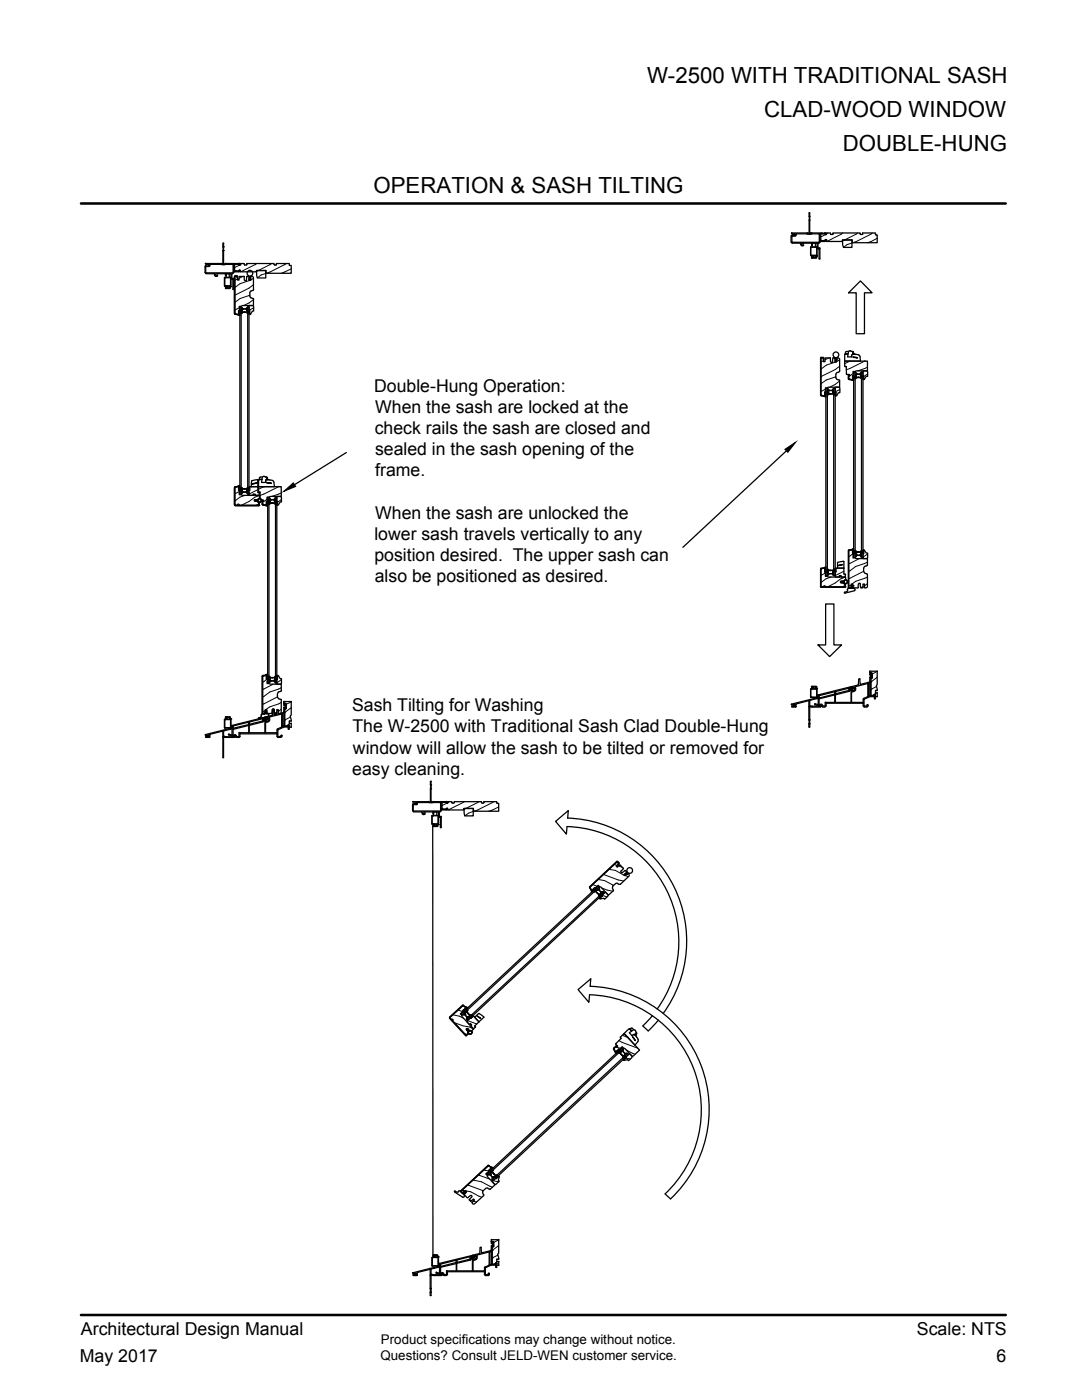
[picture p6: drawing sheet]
<svg xmlns="http://www.w3.org/2000/svg" width="216mm" height="279mm" viewBox="0 0 216 279" stroke-linecap="round" stroke-linejoin="round" font-family="sans-serif">
<path d="M56.6 98.1l1.9-1.7 .5 .7zM156.6 89.7l2.2-1.5-1.6 2.1z" fill="#000" stroke="#000" stroke-width=".2"/>
<g fill="none" stroke="#000" stroke-width=".25">
<path d="M40.9 54.3l.3 .3M41 52.6l3.5 .1M41 52.5v.1l.3 .2M41 54.3l.1 .2h5.3l.2-.2M41 53.3v1.1M41.1 53h.1M41.1 53l-.2 .2v1.2M41.1 54.6h1.6M41.2 53.1l-.2 .1M41.2 53h.1M41.3 53h.1M41.3 52.7h.1"/>
<path d="M41.3 52.7v.1M41.4 53h.1M41.4 52.7v.1M41.4 52.7h.1M41.5 53h.1M41.5 52.7v.1M41.6 53h.1M41.6 52.8h.1v.2M41.6 52.7h.1M41.9 53l-.2 .2h-.6M41.9 52.8h2.2M42 52.7l-.1 .3"/>
<path d="M42.7 54.6h.1a.37 .37 0 0 0 .1 .5 .37 .37 0 0 0 .5-.1h-.1M43.3 54.7a.19 .19 0 0 0-.3 0 .19 .19 0 0 0 0 .3 .19 .19 0 0 0 .3-.1M43.5 54.6h1.4M43.5 54.6h-.2M44.1 52.7h.1M44.1 52.8h.2M44.1 52.5v.1M44.3 52.8h.5M44.5 52.6h.1M44.5 48.6v4M44.5 49.3h.1M44.5 50h.1"/>
<path d="M44.5 49.2h.1M44.5 48.5h.1M44.6 52.6h.1M44.6 48.6v4M44.8 55.4v1.7M44.8 57.1h.9M44.8 57.1h.1M44.8 55.4h.1M44.8 55.3h1.2M44.9 54.6l.1 .1M45 57.5h.7M45 52.6l-.4 .1"/>
<path d="M45 54.7v.3M45 57.5h.8M45 52.6h2M45 55h.2M45 52.7h.1M45 52.5v.1M45.1 54.7v.6M45.2 54.6l-.1 .1M45.7 54.6l.1 .1M45.7 57.4h.1M45.7 54.7v.6M45.8 57.1h.1"/>
<path d="M45.8 57h-.9v-1.6h1.1v1.7M45.8 57.1v.3M45.8 57.2h.2M45.8 57.1v.4M45.9 57.2v.3h-.9M45.9 57.2h.1M46 54.6l-.8 .1M46 54.6l.1 .1M46 55.4h.1M46 57.2h.1M46.1 54.7v2.5M46.1 55.5l.3 .2"/>
<path d="M46.3 55.5l.3 .1M46.3 54.7v.8M46.3 54.6h.1M46.3 55.8h.1M46.4 54.6l-.1 .1M46.4 55.7l.1 .1M46.4 52.8h-1.6M46.4 52.7l.2 .1M46.5 55.9v1.9M46.5 57.7h.1M46.5 52.8v1.6M46.6 55.6l.1 .1"/>
<path d="M46.6 52.8l.1 1.3h1M46.6 54.3l-.2 .3M46.6 54.3v.1M46.6 55.7v2.1M46.7 52.7l1 .1M46.7 52.7l-.1 .1M46.8 55.2v7.4M46.8 55.2l.1-.2 .5 .2M46.8 52.8v1.2M46.8 54l.8 .1M46.9 55.3v7.2M46.9 55.1l.5 .1"/>
<path d="M46.9 52.8h.7M47 52.7l-.2 .1M47 55.1l-.2 .1M47 55.2h.2M47 55.1l-.1 .1M47 52.6h.1M47 52.6h.5M47.3 55.1l.1 .1M47.3 55.2v.1l.1-.1M47.5 52.6h.1M47.6 52.6h.1M47.7 54.2l-1.1 .1"/>
<path d="M47.7 52.5l.2 .3M47.7 52.7l.1 .1M47.7 54l-.1 .1M47.7 52.8h.1M47.8 52.8h.1M47.8 54l-.1 .1M47.8 54h.1l-.1 .2h-.1M47.9 52.8h.1M48.6 55.2h-.9v.7h-.3l-.1-.6M48.6 55.1l.2 .1M48.7 55.3l.1 .6M48.8 52.8v.1l.5-.1"/>
<path d="M48.8 52.8v-.2h-.9v.3l-.2-.1M49.2 52.8v-.2h5.5v.2M49.2 55.3l-.1 .7-.3-.1M49.3 55.2h.4v.7h.3v-.7h.4l.2 .1v2.5M49.3 55.1l-.1 .1M49.6 55l.2 .2M49.6 55a.57 .57 0 0 1-.2-.8 .57 .57 0 0 1 .9 0 .57 .57 0 0 1-.1 .8M49.7 55.5h.1M49.7 55.6v.2M49.7 55.8h.1M49.7 55.9h.1M49.8 55.2h.1"/>
<path d="M49.8 55.3l-.1 .2M49.8 55.3h.1M49.8 55.9h.1M49.9 55.3l.1 .2M49.9 55.3h.1M50 55.3h.1M50 55.8h.1M50 55.6h-.1l.1 .2M50 55.9h-.1M50.1 55l-.2 .2M50.1 59.5l.3 .1M50.1 58.1l-.2 .3v.8l.2 .2"/>
<path d="M50.4 58l-.3 .1M50.5 59.5l.1 .2M50.6 59.7v1.3h-2.2l-.7 .1 .2 .8M50.6 57.8l-.1 .2M51.2 54h1.8v1.5h-1.7zM54.7 52.8l.1 .1 .4-.1M55.1 52.8v-.2h2.6v.4h.4v1.5h-5v-.5h-1.9v.2h-3.3v-.3l-.2 .1M157.8 47.1v1.2M157.9 48.3l.2 .2M158 46.5h3M158 46.5v.1l.4 .1M158 48.3l.1 .1"/>
<path d="M158 47.2v1.1M158.1 47h.1M158.1 46.9l-.2 .2M158.1 46.9h.1M158.1 48.5h1.6M158.1 47.1h.6M158.1 47.1l-.1 .1M158.2 46.9h.1M158.2 47h.1M158.3 47h.1M158.3 46.9h.1M158.4 47h.1"/>
<path d="M158.4 46.9h.1M158.5 46.9h.1M158.5 46.7l.2 .1M158.7 46.8l-.1 .1M158.9 46.9l-.2 .2M158.9 46.7h2.1M158.9 46.7l-.1 .2M159.7 48.5a.43 .43 0 0 0 .2 .4 .43 .43 0 0 0 .5 .1M160.2 48.9l.1 .1M160.3 48.6a.2 .2 0 0 0-.3 0 .2 .2 0 0 0 0 .3h.2M160.4 48.5l1.6 .1M160.5 48.5h-.1"/>
<path d="M161 46.7l.2 .1M161 46.7h.1M161 46.5h.1M161.1 46.5l.3 .1M161.3 46.7h.5M161.4 46.5h.1M161.4 44v2.5M161.4 43.9h.1M161.4 43.2h.1M161.4 43.2l.1-.8 .1 4.1M161.5 46.5h.1M161.5 43.2v.7"/>
<path d="M161.6 46.5h.1M161.7 46.8l1.7-.1 .1 1.6M161.7 49.3v1.7M161.8 49.3h1.2v1.8h-.1M161.8 51h.9v.4h-.7M161.8 51h.1M161.8 49.4v1.5M161.8 50.9h1M161.8 49.4h.1M161.8 49.3h1.1M161.9 51.4h.1M162 51.4h.1"/>
<path d="M162 48.6v.3h.1M162 51.5h.8M162 46.5h.1M162 51.4h.8M162 46.7h.1M162.1 48.6v.7M162.2 48.5l-.1 .1 .9-.1M162.7 48.5l.1 .1M162.7 48.6v.7M162.8 51.4h.1M162.8 51h.1M162.8 51v.4"/>
<path d="M162.9 51.2h.1M162.9 49.4h.1M162.9 51h.1M162.9 51.1h-.1M163 49.4v1.6M163 48.5l.1 .1M163.1 48.6v.8l.3 .3M163.2 49.4l.3 .1M163.2 48.6v.8M163.3 48.5l-.1 .1M163.4 49.6l.1 .1M163.4 49.8v1.9"/>
<path d="M163.5 48.3l-.1 .1h-5.3M163.5 51.6h.1M163.5 49.5l.1 .1M163.6 48.3l-.3 .2M163.6 49.6v2.1M163.7 46.6l1 .1M163.7 48h.9M163.7 48.2h.9M163.7 46.6l-.1 .1 .1 1.3M163.7 48.1l-.1 .2M163.9 46.6l-.1 .1 .1 1.3M163.9 46.5l-2.3 .1"/>
<path d="M163.9 46.5h.1M164 46.5h.5M164.5 46.5h.1M164.6 46.5l.3 .2M164.6 46.6l.1 .1M164.7 47.9l-.1 .1M164.7 47.9h.1M164.7 46.7v.1M164.8 46.7h-.1M164.8 47.9h.1M164.9 47.9l-.3 .2M166.2 46.7l-.4 .1-.1-.3h-.8v.3h-.2"/>
<path d="M168.1 47.9h1.9v1.5h-1.7l-.2-.6zM169.3 58.4l2.4-2.3 2.3 2.3h-1.5v8.2h-1.7v-8.2zM172.1 46.7v-.2h2.6v.4h.3v1.5h-5v-.5h-1.9v.3h-3.2v-.4h-.2v.1M172.2 46.7l-.5 .1-.1-.3h-5.4v.2M46.8 62.6l.1 .1M46.9 62.5l.1 .1M46.9 62.7l.6 .1M46.9 62.6l.6 .2M47.5 62.8l.4 .1M47.6 62l.1 .7zM47.7 62.6l-.2 .2M47.7 62h.1"/>
<path d="M47.7 61.9h.1M47.9 61.3h.2v37.3h-.2zM48.1 61.3l.3 .3M48.2 62.1h.1M48.2 62.5h.1M48.2 62.3h.6h-.6v.2M48.2 62.4v.1M48.2 62.5v.1M48.2 62.1v.4M48.3 62.1h.1M48.4 61.7l-.2 .4M48.4 61.7h.1"/>
<path d="M48.4 61.7h.7M48.4 61.7l-.1 .4M49.1 61.7h.1M49.1 61.7l.2 .4M49.2 61.7l.2 .4M49.3 62.1l.1 .4M49.3 62.3h-.6h.6v.2v-.1M49.4 62.5v.1M49.4 62.1h.1M49.4 62.5h.1M49.4 61.3h.3v37.3h-.3zM49.5 61.3l-.3 .3"/>
<path d="M49.7 62h.1v.8h-.1zM49.7 61h.7l.2 .2v.9h-.2l-.4 .7h-.2zM163.7 71.5v7.3l.2 .2M163.8 71.5v7.3l.7 .3M163.8 71.5l.1-.2 .4 .2M163.8 71.5v7.3M163.9 71.4h.4v.2v-.1M163.9 78.8l.6 .2M163.9 79l.6 .1M163.9 71.3l-.2 .2M163.9 71.4h.3M164 71.4l-.1 .1"/>
<path d="M164.2 71.3l.2 .2M164.5 79.1l.3 .1M164.6 79v-.2v.2M164.6 78.9v-.7v.8M164.6 78.9l-.1 .1M164.6 78.2h.2M164.7 78.9l-.2 .2M164.8 77.5h.3v37.4h-.3zM165.1 77.5l.3 .4M165.1 78.4h.1M165.1 78.8h.1M165.1 78.4v.4v-.2"/>
<path d="M165.2 78.3h.1M165.2 78.6h.6h-.6v.2M165.2 78.6h.1M165.3 78.3l-.2 .1M165.3 77.9l-.1 .5M165.4 77.9h.1M165.4 77.9h.7l.1 .5M165.4 77.9h.7M165.6 71.4h-1v.8h-.3v-.7M165.6 71.4l.1 .1M165.7 71.5v.7M165.8 72.2l.2 .2 .1-.2"/>
<path d="M166.1 77.9h.1M166.1 77.9l.1 .5M166.2 71.5l-.1 .7M166.2 78.3l.1 .1M166.3 78.3h.1M166.3 78.6l-.7-.1 .7 .1M166.3 78.6h.1M166.3 71.4h.4v.8h.2v-.8h.4l.2 .2v2.5M166.3 71.4l-.1 .1M166.3 78.4h.1M166.3 78.8h.1M166.3 78.6v.2z"/>
<path d="M166.4 77.5h.3v37.4h-.3M166.4 77.5v37.4M166.4 77.5l-.3 .4M166.5 71.3a.57 .57 0 0 1-.1-.9 .57 .57 0 0 1 .8 0 .57 .57 0 0 1-.1 .9M166.5 71.3l.2 .2M166.6 71.9h.1v.2M166.6 72.1l.2 .1 .1-.1M166.7 78.3h.1v.7h-.1zM166.7 77.3h.7l.2 .1v1h-.3l-.4 .6h-.1v-.7h-.1zM166.7 71.8h.1M166.7 72.1h.1M166.7 71.5l.1 .1"/>
<path d="M166.7 71.6v.2M166.8 74.7v.7M166.8 75.4l.3 .3M166.9 71.6v.2M166.9 71.6h.1M166.9 71.5h.1M166.9 71.9v.2M166.9 71.8h.1M167.1 71.3l-.2 .2M167.1 75.7l.3 .1M167.1 74.3l-.3 .4M167.4 74.3l-.3 .1"/>
<path d="M167.4 75.8l.1 .2M167.5 76v1.3h-2.2l-.6 .1 .1 1.8M167.5 74l-.1 .2M168.6 70.7v1.4h3.1l-.1-1-.3-.3M168.7 70.7h-.1M168.7 70.6h.1M168.7 70.6h.5M168.7 70.6v.1M168.8 73.2l-.2-.1v-1h4.5v1.9l-2.9 .1 .1 1.9M168.8 73.1l.1 .1M168.9 73.2l.1 1.5M168.9 70.2l-.2 .4"/>
<path d="M169 74.7h.5v.2h-.1v.7l.5 .1 .3-.1M169.3 74.9v.7l.1 .1M169.3 74.9l.1 .8M169.3 70.1h-.4M169.4 74.8l.1 .1h-.1M169.4 74.9h.1M169.4 75.7l1 .2M169.4 75.7l.6 .1M169.4 74.8l-.1 .1M169.5 70a1.12 1.12 0 0 0-.3 1.2h.7l.1-.5M169.5 70h.2M169.7 70l.4 .2 .1 .4-.1 .1"/>
<path d="M170.1 70.1h.1M170.1 70.7h.1M170.1 75.7v-.7h.2h-.2v.7M170.2 75.7l-.2 .1M170.2 70.2l.1 .4M170.2 70.6h.1M170.3 70.6h.1M170.3 70.6l.1 .1h-.3M170.3 74.3h.3v36.9h-.3zM170.4 70.7l.4 .1M170.7 74.3l.2 .3h.8l.2-.3M170.7 75.1h.1"/>
<path d="M170.7 75.2h.1M170.7 75.5h.1M170.7 75.6h-.1M170.7 75.3h.6l-.6 .1v.1M170.7 75.4h.1M170.7 75.2v.3v-.1M170.8 75.1l-.1 .1M170.9 70.7l.4 .1M170.9 74.7l-.1 .4M170.9 74.7h.1M170.9 74.7h.7l.2 .4M171 71.4l-.8-.1 .9 .1"/>
<path d="M171.6 74.7h.1M171.6 74.7l.2 .4M171.8 75.3h-.7l.7 .1M171.8 75.4h.1M171.8 75.2h.1M171.9 75.1l-.1 .1M171.9 75.2h.1M171.9 75.5h.1M171.9 75.4v.1zM171.9 75.6h.1M171.9 74.3h.3v36.9h-.3zM172.2 74h.7l.2 .2v.9h-.3l-.3 .6h-.2v-.7h-.1z"/>
<path d="M172.2 75h.1v.7h-.1zM46.8 97.3v3.5M46.9 97.2l.6-.1-.6 .2M46.9 97.1l-.1 .2v3.6l5-.1M46.9 97.2l-.1 .1M47 97.2l-.1 3.5 .5 .1M47.5 97l.2 .2M47.5 97.1l.2 .1zM47.6 97.2v.7zM47.7 97.9h.1M47.9 96.9l-1 .3M47.9 97.9l-.2 .8 .7 .2 2.5-.1"/>
<path d="M48.2 97.7h.1M48.2 97.3h.1M48.2 97.8h.1M48.2 97.6h.6zM48.2 97.3v.2zM48.2 97.8l.2 .4M48.3 97.7v.1M48.3 97.8l.1 .4h.7l.2-.4M48.4 98.2l-.3 .4M48.4 98.2h.1M48.4 98.2h.7M48.7 97.6h.6z"/>
<path d="M49.1 98.2h.1M49.2 98.2l.3 .4M49.3 97.8l-.1 .4M49.3 97.8h.1M49.3 97.7v.1M49.3 97.3v.2zM49.4 97.7h.1M49.4 97.3h.1M49.4 97.3v.4M49.7 97.1h.1v.7h-.1zM50.2 95.9l1.2-.2 .1 1.4h-1.3v-1.1M50.3 96.6l.9-.2z"/>
<path d="M50.9 99.8v.2M50.9 98.8l.9 .1v.6M50.9 99.7v.1M51 99.7h.1M51.2 99.7l-.2 .1M51.2 99.8h.1M51.3 99.8h.1M51.3 100h-.1M51.4 99.9v.1M51.4 99.7l-.1 .1M51.4 96.2h.2M51.5 97.1h.1"/>
<path d="M51.5 96.9h.1M51.5 99.6l-.2 .2M51.5 98.3h.2M51.5 98.3v-1.2h-1.7l-.1 1.8h.8v-.3h.4v.3h.8v-.5M51.6 99.6v.5M51.6 98.1v-1h4.5v2l-2.8 .1 .1 .8M51.6 95.8v1.3h3.2l-.2-.9-.3-.3M51.6 98.1l.2 .1M51.7 95.7h.1M51.7 98.3h.1M51.8 95.7h.1M51.8 95.7h.5"/>
<path d="M51.8 95.7h-.1M51.8 99.4l-.4 .3h-.7v.3h.7l.2 .3M51.9 98.2h.1M51.9 98.3v1.4M51.9 95.2l-.1 .1v.4M52 99.7l.6 .1-.2 .8M52.3 100v.6M52.4 95.2h-.5M52.4 100h.1M52.4 99.9l.2 .1-.2-.1M52.4 99.8l-.1 .1M52.5 95.1a1.12 1.12 0 0 0-.2 1.2h.7v-.2"/>
<path d="M52.6 95.1h.1M52.7 95.1l.5 .2v.4M53 95.9v.2M53.1 95.8l-.1 .2M53.1 95.2h.1M53.2 95.7h.3M53.2 95.2l.2 .1v.4M53.2 95.7h-.1M53.2 95.7h.2M53.4 95.7h.1M53.4 99.3h.3v37h-.3zM53.5 95.7l.4 .1"/>
<path d="M53.7 99.3l.3 .4M53.9 95.8l.5 .1M53.9 99.8l-.2 .4M54 99.8h.1M54 99.7h.7M54 96.4l-.8-.1 .9 .1M54.7 99.8h.1M54.7 99.8l.2 .4M55 99.3h.2v37h-.2zM55 99.3l-.3 .4M55.2 99.1h.8l.2 .1v1h-.3l-.4 .6h-.1v-.7h-.2zM69.1 90.3l-10.4 6.4"/>
<path d="M156.9 90l-20.6 19.2M46.8 100.7l.2 .2M47.4 100.8l.1-.2 .2 .2M47.7 100.8h3.9M51 100h.1M51 100l.1-.1 .1 .1M51.2 100h.1M51.4 100l.1 .1M51.6 100.3h.1M51.6 100.9h.1M51.7 100.3l-.3-.1 .3 .1v.6M51.7 100.3v.6"/>
<path d="M51.7 100.2l.1 .1M51.7 100.7l-.1 .1M52.3 100.6l.1 .2M52.4 100.6l.7 .3M52.4 100.6l.1 .1M52.4 100.8l.6 .1M53.1 100.9l.3 .1M53.2 100v.8M53.2 100.8h.1M53.2 100v.8l-.7-.1M53.2 100h.2M53.2 100.7l-.1 .2"/>
<path d="M53.4 100h.1M53.7 100.2h.1M53.7 100.6h.1M53.7 100.4h.6h-.6v.2M53.7 100.4h.1M53.8 100.6h-.1M53.8 100.2l-.1 .4v-.2M53.8 100.2l.2-.4h.7l.2 .4v.4M53.9 100.2h-.1M54.9 100.4l-.7-.1 .6 .1M54.9 100.4v.2zM54.9 100.6h.1"/>
<path d="M54.9 100.2h.1M55.2 100.1h.2v.7h-.2zM163.7 117l.2 .2h4.7l.1-.1M163.8 117l.1 .2h4.7M163.8 113.6v3.4M163.9 113.4l-.2 .1v3.6M163.9 117l.1 .1M163.9 113.4l-.1 3.7M164.3 117.1l.2-.2 .2 .2M164.5 113.3l.2 .1M164.5 113.4l-.6 .2M164.5 113.3l.1 .1"/>
<path d="M164.5 113.4l.1 .1M164.6 114.1h.1M164.6 113.5v.6zM164.6 114.2h.2M164.8 113.2l-.1 1.8 .6 .2 2.3-.1M164.8 113.2l-.9 .3M165.1 113.5h.1M165.1 113.8v-.2v.5M165.1 114h.1M165.1 113.6h.1M165.2 113.6v.2h.6h-.6M165.2 113.8h.1"/>
<path d="M165.2 114h.1M165.2 114.1l.1 .4M165.4 114.5l-.3 .4M165.4 114.5h.1M166.1 114.5h.1M166.1 114.5l.3 .4M166.2 114.1l-.1 .4h-.7M166.2 114.1l-.1 .4M166.3 114.1h.1M166.3 113.8h-.7h.7M166.3 113.8h.1M166.3 114h-.1"/>
<path d="M166.3 114h.1M166.3 113.6h.1M166.3 113.6v.2zM166.4 113.5h-.1M166.7 113.4h.1v.7h-.1zM167.2 112.9l.9-.2zM167.6 115.1h.3M167.8 116.2l.1 .1M167.8 115.1l.9 .1v.5M167.8 116.1v.1M167.9 116l-.1 .1M167.9 116.3h.1"/>
<path d="M167.9 116.3h.2M168.1 116l-.1 .1-.1-.1M168.1 116h.1M168.1 116.3h.1M168.2 116.2h.1M168.2 116.2v.1M168.2 116v.1M168.3 116h.1M168.3 116.2h.1M168.3 116l-.1 .1M168.3 116.2l.2 .2M168.3 112l-1.2 .3v1.1h1.3l-.1-1.4"/>
<path d="M168.3 116l.2-.1v.5M168.4 116h-.1M168.4 116h-.7v.3h.7l.2 .3M168.4 114.6v-1.2h-1.6l-.1 1.8h.8v-.3h.3v.3h.9v-.5l-.2-.1M168.4 114.5l.1 .1M168.6 116.5v.1M168.6 116.6l-.2-.1 .2 .1v.5M168.6 117.1h.1M168.6 117l-.1 .1M168.7 114.6h.1M168.7 116.5v.1M168.7 115.8l-.3 .2"/>
<path d="M168.8 115.7l-.1 .1M169.1 117.6v.1M169.1 117.7v.2l-.1 .1M169.4 109.7l-.1 .2v7.4l.1 .1M169.4 117.4l-.3 .2M169.8 117.3l.1-.1-.1 .2M169.9 117.2l.1-.1-.1 .1M169.9 116.9l.1-.1-.1 .1M169.9 117.3l-.1 .1h-.4M170 117.2l.1-.6v.7M170 117.3l-.3 .1M170 117.3h.1"/>
<path d="M170 109.7l-.6 .1M170 109.7l.2 .1M170 109.7l-.6 .2v7.3l.3 .1 .2-.1M170 109.7l.2 .1zM170.1 117.3h.1M170.1 109.8v.7zM170.1 110.5h.1M170.1 117.3v.1M170.1 117.4l.4 .1M170.2 117.2l-.1-.1 .1 .1M170.2 117.2h.1M170.2 116.9l-.1-.1 .1 .1"/>
<path d="M170.2 116.9h.1M170.3 109.5v1h-.2h.2l-.1 .9 2.9 .1v1.2l-.2 .2M170.4 109.5l-1.1 .4v7.4l.4 .1M170.4 117.9l-1.8 .5-.1-.1 .4-.2M170.6 117.5v.2l-.1 .2M170.6 109.9h.1M170.7 111.2l.2-.4h.8l.2 .4M170.7 110.3h.1M170.7 110h.1M170.7 110.1v-.1v.3M170.7 110.4h.1M170.7 110.2h.6z"/>
<path d="M170.7 110.1h.1M170.7 110v.1M170.7 110.3l.1 .1M170.8 110.4l.1 .4M170.9 110.8h.1M171.1 110.2h.7zM171.3 117.2l-1.1 .1v-.7h-.3l-.1 .6M171.3 116.6l-.1 .6M171.3 116.6l.2-.2 .2 .2M171.6 110.8h.1M171.6 116.6l.1 .6M171.7 117.2l.1 .1"/>
<path d="M171.8 110.4l-.2 .4zM171.8 110.4l-.2 .4h-.7M171.8 110.4h.1M171.8 110.1h.1M171.8 110.3l.1 .1M171.9 110.3h.1M171.9 110h.1M171.9 110v.1zM171.9 109.9h.1M172.2 109.7h.1v.8h-.1zM172.3 109.7l.5 .7h.3v.9l-.2 .2h-.7zM172.3 113.4v.7"/>
<path d="M172.4 114l.2 .4M172.6 114.4l.3 .1M172.6 113l-.2 .4M172.9 112.9l-.3 .1M172.9 114.5l.2 .2v2.5l-.2 .1h-.4v-.7h-.3v.7h-.4M52.3 135v7.3M52.4 134.9l.7-.1-.6 .1M52.4 135v7.3M52.5 134.9l-.1 .1M53 134.7l-.6 .1-.1 .2 .1-.2M53.1 134.7l.1 .2M53.1 134.8l.1 .1"/>
<path d="M53.2 134.9v.7M53.2 134.9v.1zM53.2 135.6h.2M53.4 135.6h.1M53.4 134.6l-.3 .1M53.4 135.6l-.1 .8 2.8 .1v1.3M53.7 135.4h.1M53.7 135h.1M53.7 135.2v-.2v.4M53.7 134.9l.1 .1M53.7 135.2h.6zM53.7 135.2h.1"/>
<path d="M53.7 135v.2M53.8 135.5l.1 .4M53.8 135.4h.1M54 135.9l-.3 .3M54 135.9h.1M54 135.9h.7M54.2 135.2h.6zM54.7 135.9h.1M54.8 135.5l-.1 .5 .3 .2M54.8 135.2h.1M54.8 135.4h.1M54.9 135.4l-.2 .5h-.7l-.2-.5"/>
<path d="M54.9 135v.2zM54.9 135.4h.1M54.9 135h.1M54.9 135v.4M55 134.9l-.1 .1M55.2 134.8h.2v.7h-.2zM55.4 134.8h.1l.4 .6h.3v1l-.2 .1h-.8zM55.4 138.4v.7M55.4 139.1l.3 .3M55.7 139.5l.3 .1M56 138l-.5 .1-.1 .3M56 139.6l.2 .1"/>
<path d="M56.1 139.8v2.4l-.1 .2h-.5v-.8h-.3v.8l-.4-.1M56.2 137.8l-.2 .2M56.7 140h-.1M58.1 140h.1M161.7 139.7l-.1 1.1M161.7 137.5v1.7M161.8 137.5h.9M161.8 139.2h.1M161.8 137.6v1.5M161.8 139.2h1.2M161.8 137.6h.1M161.8 139.1h1.1"/>
<path d="M161.8 137.5h1M161.9 137h.1M162 137h.1M162 137h.8M162 137.1h.7M162.7 137.1h.1M162.7 137.4h.1M162.8 137.5h.1M162.8 137.1v.3M162.8 137h.1M162.8 137.4h.1M162.8 137v.5"/>
<path d="M162.9 137.3h.1M162.9 137.4h.1M163 137.4v1.7M163 137.4v1.8M163.1 138.9v.2M163.1 139.1l-.1 .2-5.1 1.2 .1 .1M163.3 138.9v1.7M163.3 139.1l-.3 .3-1.4 .4M163.3 138.8l.2 .1M163.4 139.5v1.1l.2 .1M163.5 139.4l-.1 .1M164.7 120.5h1.7v8.2h1.5l-2.3 2.3-2.4-2.3h1.5z"/>
<path d="M166.5 138.5l-3 .8-.1-.4M166.6 138.1l.1-.1 .1 .1M166.6 138.1v.4M166.6 138.7v1.4M166.6 138.5h.1M166.6 138.7l-3.1 .8M166.7 138.7l.1 1.5M166.7 138.1l.1 .3M166.7 138.6v.1M169.3 137.8l-2.5 .6M169.4 137.7v.1M169.5 137.5l.1 .1"/>
<path d="M169.5 137.4v.1M169.5 137.8h.1M169.6 137.4l-.2-.1v.5M169.6 137.8l-.2 .2-2.7 .7M169.6 137.7h-.1M169.7 137.5l-.1 .1M169.7 137.7h-.1M169.7 137.5l.2 .1M169.7 137.3l-6.4 1.6M169.7 137.2l.1 .1M169.7 137.6l.1 .2M169.7 137.3l.4 .2"/>
<path d="M169.8 137l-6.6 1.7-.1 .1M169.8 137.9v2.2M169.8 137l.1 .1M169.9 137.8v.1M169.9 137.1v.1M169.9 138.2v2l2.4-.1M169.9 137.2h.1M169.9 137.2l.1 .1M169.9 137.1l.1 .1M170 137.3h.1M170 138.2v-.1a.78 .78 0 0 0 .7-.9l.1-.2 2.3-.6 .1 2.6M170 137.2h.1"/>
<path d="M170 137.8h.1M170 137.2l.1 .1M170 137.4h.1M170.1 137.3l.2 .1M170.1 137.1a.36 .36 0 0 1 .5 .3 .36 .36 0 0 1-.3 .4 .36 .36 0 0 1-.4-.2M170.2 137.4l-.1 .1M170.5 137.2h-.2a.29 .29 0 0 1 0 .3 .29 .29 0 0 1-.3 .1v.1a.35 .35 0 0 0 .5 0 .35 .35 0 0 0-.1-.5M171.3 136.7l-1.4 .3v.2M171.4 135.6l-.1 1M171.4 135.5h.2M171.6 135.6l.1 1 1.7-.4 .2-.3M172.4 139.5v1.4"/>
<path d="M173.1 139l-.8 .4-.1 .7M173.1 136.4h.1M173.2 139h.1M173.3 138.8l.1 .1M173.3 136.4v2.5M173.3 136.3v.1M173.5 136.3l-.2 .1M173.5 136.3h.1M173.6 136.4v2.4M173.6 139h-.1M173.6 134.3l.1 .1M173.6 138.8l-.3 .1"/>
<path d="M173.6 134.3h.2M173.6 134h1.4M173.6 134.3l.3 .1M173.6 133.9v.4M173.7 134.4l-.1 .3 .2-.1v.6l-.2-.1v.8M173.8 135.4l.3-.2-.2 .2M173.8 135.4v3.4M173.9 134.3l.2 .1M174 134.4l.1 .2M174 134.6v.6M174.1 134.5v.7M174.4 139h-.8l-1.2 .5"/>
<path d="M174.5 139v.1M174.5 139.4l.1 .1 .1-.1M174.5 138.7h.1M174.5 139.1v.3M174.5 138.6l-.1 .2M174.5 138.8h-.7M174.6 138.6l.1 .1M174.7 139h.4M174.7 138.7v.7M174.7 138.7l-.1-.1-.2 .2M174.8 137.8l-.1 .4 .3 .1M175 133.9l.1 .1"/>
<path d="M175 138.2l.1 .1M175 134v2.6l-.1 .2 .1 1M175 138.3v.7M175.1 137.7l-.4 .1M41 146.6v.2l.2-.1M41.2 147l-.2 .1 .8 .1M41.3 147h.1M41.3 146.7v.1M41.3 147h.3M41.3 146.7l.1 .1M41.4 146.8h.1M41.4 146.7h.1"/>
<path d="M41.5 146.8h.1M41.5 146.7h.1M41.6 146.8h.1M41.6 146.7h.1M41.7 146.7v.3M41.7 146.9v.1M41.9 146.6v.5M41.9 147.1l-.1 .1M44.3 145.9l.2 .1v1M44.4 145.9l-2.5 .7M44.4 147.1h.1M44.5 151.2h.1"/>
<path d="M44.5 150.6v.6M44.5 149.8v.7M44.5 147.1v2.6M44.6 147.1v4.1M44.6 147.1h.1M44.6 145.9v1l.5 .1M44.7 145.8l-.1 .1M44.8 143.6v1.7M44.8 143.5h.9M44.8 143.6h.1M44.8 145.3h.1M44.8 145.3h1.2"/>
<path d="M44.9 145.2h1.1M45 143.1h.1M45 143.2h.7M45 143.1h.9M45 143.1h.8M45.1 147h.1M45.8 143.1h.1M45.8 143.6h.1M45.8 143.6h-.9v1.6M45.8 143.2v.3M45.8 143.4l.2 .1M45.8 143.1v.5"/>
<path d="M45.9 143.1v.3M45.9 143.4h.1M46 143.5v1.7M46 145.3l-5 1.3M46 145.3h.1M46 143.5h.1M46.1 143.5v1.8M46.2 145.2l-.2 .1M46.3 144.8l-.2 .4M46.3 145.2l-.2 .3-1.4 .4M46.3 146.6h-.7l1.1 .4 .1-.1M46.3 145l.1-.1 .2 .1"/>
<path d="M46.3 144.9v1.8M46.5 145.3h.1M46.5 146.7l.1 .1M46.5 145v.3M46.5 145.6l.1 1.2M46.6 146.8l.3-.2 .2 .3M46.8 146.9v.1M46.8 146.9l.1-.1 .3 .4h.5M46.8 147h-1.7M46.8 146.9l.1-.1v.2M46.9 147l-.2 .2-2.1-.1M47.1 146.9l.6 .1"/>
<path d="M47.1 146.9v.1M47.7 146.9v.1M47.9 146.5v.5M47.9 146.9l-.2 .3M47.9 146.4h7.3M49.6 144.8l-3 .7M49.6 144.6l-3 .7M49.6 144.2l.1-.1 .1 .1M49.6 146.2h-1.8l-.1 .8M49.6 144.2v.4M49.6 144.8h.1M49.6 144.6h.1"/>
<path d="M49.6 144.8l.1 1.4M49.7 146.2h3.2M49.7 144.8v1.4M49.8 144.2v.3M49.8 144.7l-.1 .1M51.6 143.2v.2h.1M52 143.1l-.4 .1M52.1 142.7v.1M52.1 142.7l.1 .3-.2 .1M52.3 142.3l.2 .2-.4 .2M52.4 143.9l-2.6 .6M52.4 142.3l.1 .1"/>
<path d="M52.4 143.8v.1M52.4 142.3l.1 .1 .4-.1M52.4 144.1l-2.6 .7M52.6 143.5l.1 .1M52.6 143.9h.1M52.6 143.5l-.2-.1v.5M52.6 143.9l-.1 .2M52.6 143.8h.1M52.7 143.6l.2 .1M52.7 143.4l-6.4 1.5M52.7 143.8h-.1M52.7 143.3l.1 .1"/>
<path d="M52.7 143.7l.1 .1M52.8 143.3l.2 .2M52.8 143.8l.1 .2M52.9 144v2.2M52.9 142.3l-.5 .1M52.9 142.2l.1-.1-.1 .2M52.9 142.3h.1M52.9 141.9l.1-.1-.1 .2M52.9 142h.1M52.9 143.3v-.2l-6.6 1.7M52.9 143.3h.1M52.9 142.3l-.1 .2h-.4"/>
<path d="M52.9 143.3l.4 .2M53 143.3h.1M53 146.2h2.2M53 142.3v.1M53 143.8l.1 .1M53 143.2l.1 .1M53 143.5h.1M53 142.4h.2M53 142.3h.1M53 143.4l.1 .1M53 142.4l-.2 .1M53.1 143.5l.1 .1"/>
<path d="M53.1 142.3h.1M53.1 141.8l.1 .6M53.2 141.8h-.2v.6M53.2 143.6l-.2 .1v.2M53.2 142.4h.1M53.2 143.2l-.2 .1M53.2 142.4l.4 .2M53.2 143.2a.36 .36 0 0 1 .5 .3 .36 .36 0 0 1-.3 .4 .36 .36 0 0 1-.4-.2M53.2 142.2l-.1-.1 .1 .2M53.2 141.9l-.1-.1 .1 .2M53.3 143.5l-.1 .1M53.3 143.4l-.1 .2"/>
<path d="M53.5 143.3a.36 .36 0 0 1 .1 .5 .36 .36 0 0 1-.5 .1M53.5 143.3h-.2v.2M53.6 142.6l.1 .2-.2 .2-1.9 .4M53.9 143l-.1 .1a.82 .82 0 0 1-.6 1l-.2 .2v1.9M54.3 142.3v-.7l.2-.2 .2 .2 .1 .7M54.3 142.3l-1.1 .1v-.8h-.3v.7M54.4 142.7l-1.5 .4v.2M54.6 141.6l.2 1.1M54.6 141.6h-.2l-.1 1.1M55.3 146.4v.1M55.3 146.9l.2 .3M55.3 146.5v.5"/>
<path d="M55.4 146.9l.1 .1M55.5 145.6l-.1 1.4M55.5 147.2h.5M55.5 147h.5M56 146.8v.2M56.1 146.9l-.1 .1M56.1 146.8l.2-.1-.1 .3M56.2 142.5l-2.3 .6M56.2 142.5h.1M56.2 142.6v2.4M56.2 145.1l-.9 .4v.7M56.2 146.9l-.2 .3"/>
<path d="M56.3 142.5v2.4h.3M56.4 142.4l-.1 .1M56.5 142.4l-.1 .1M56.6 145.1l-1.1 .5M56.6 142.3l.1 .1M56.6 140.3l.3 .1M56.6 140.4l.2 .1-.2 .3 .3-.1v.6l-.3-.1v1l-1.9 .5M56.6 140.3h.1M56.6 140.1v.2M56.6 142.4v2.5M56.6 145.1h.9M56.6 145v.1"/>
<path d="M56.7 144.9h-.1M56.7 140h1.4M56.7 140.3l.3 .2M56.8 144.9h.7l.1-.2 .1 .4M56.8 141.5h.1M56.9 141.4v3.5M56.9 140.3l.2 .2M57 140.5l.1 .2M57.1 140.6v.7l-.1 .2 .1-.2M57.5 144.8v.1M57.5 145l.1 .1M57.5 145.1v.4h.2"/>
<path d="M57.5 144.8h.2M57.5 144.7v.1M57.6 144.9h-.1M57.7 144.8v.7M57.7 144.7l.1 .1M57.7 143.9l.1 .5M57.7 145.1h.1M57.8 144.4h.3M57.8 143.9h-.1M58.1 144.3l.1 .1M58.1 140.1v2.6l-.2 .2 .2 1M58.1 144.4v.7"/>
<path d="M58.2 143.8l-.4 .1M58.2 145.1h-.4M82.4 160h3.1M82.4 159.9v.2h.3M85.5 159.9v.1M85.5 160l.4 .1M85.9 156v4M85.9 156.6h.1M85.9 160h.1M85.9 157.4h.1M85.9 155.9h.1M86 156v4"/>
<path d="M86.4 160l-.4 .1M86.4 160h2.5M86.5 159.9l-.1 .1M89 160h.1M89.1 159.9l.2 .3M158.2 140.9h.1M158.3 141l-.3-.1v.2M158.3 140.9h.1M158.3 140.6l-.4 .1M158.3 140.6v.1M158.3 140.9v.1M158.4 140.6v.1"/>
<path d="M158.4 140.9v.1M158.5 140.6v.1M158.5 140.9v.1M158.6 140.6v.1M158.6 140.9v.1M158.6 140.9h.1M158.6 140.7h.1M158.6 140.6l.1 .1M158.7 140.7v.2M158.7 140.8l-.1 .1M158.8 140.6v.4M158.9 141l-.9 .1"/>
<path d="M158.9 140.4l-.1 .1M158.9 140.5l2.5-.7 .1 1.2M161.4 144.4h.1M161.4 143.7h.1M161.4 141h.1M161.4 141.1v4M161.4 145.1h.2M161.4 144.5h.1M161.5 141.1h-.1M161.6 141.1h.1M161.6 141h.1M161.6 140.8l.4 .1"/>
<path d="M161.6 141l.4 .1M161.6 141.1v4M162 141.1h.1M162 141.1h1.7M162.6 140.6l1.1 .3h-1.6M162.6 140.5h.7M162.7 140.4l-.2 .1 .1 .1M163.6 140.7l.3-.2 .2 .3M163.7 140.8v.1M163.7 140.8l.1 .1M163.7 140.8l.2-.1-.1 .1M163.9 140.9l-.2 .2"/>
<path d="M163.9 140.9l.3 .2M164.2 141.1h.4M164.7 140.8l-.6 .1M164.7 140.2h1.8M164.7 140.1v.8M164.8 140.8l-.2 .3M164.9 140.3l7.4 .1M164.9 140.3l-.1 .6M166.6 140.1l-.1 .1M169.9 140.1l-3.2 .1M172.2 140.8l.3 .3M172.2 140.4v.5"/>
<path d="M172.4 140.8l.6 .1M172.5 141.1h.5M173 140.8v.1M173.2 140.7v.2M173.2 140.7l-.2-.1v.3M173.2 140.8l-.2 .3M82.3 161.7l.3 .3M82.5 161.7v.2h5.3l.2-.2M82.5 160.7v1.1M82.5 160.4h.1M82.5 160.4l-.2 .2v1.2M82.5 162h1.6"/>
<path d="M82.6 160.5l-.1 .1M82.6 160.4h.1M82.7 160.4h.1M82.7 160.1h.1M82.8 160.4h.1M82.8 160.1h.1M82.9 160.4h.1M82.9 160.1h.1M82.9 160.1h.2v.2l-.2 .1M83.3 160.4l-.2 .2h-.6M83.3 160.2h2.2M83.4 160.1l-.1 .3"/>
<path d="M84.1 162h.1a.43 .43 0 0 0 .1 .4 .43 .43 0 0 0 .5 .1M84.7 162.1a.19 .19 0 0 0-.3 0 .19 .19 0 0 0 0 .2 .19 .19 0 0 0 .3 0l.1 .1M84.9 162h1.4M84.9 162h-.2M85.5 160.1h.1M85.5 160.2h.2M85.7 160.2h.5M86 160h.1M86.2 162.8v1.6M86.2 164.4h.1M86.2 162.8h.1M86.2 164.5h1"/>
<path d="M86.2 162.7h1.2M86.3 164.4h.1M86.3 162.8h.1M86.3 164.4h.9M86.3 162.8h1.1M86.3 162h.1M86.3 164.9l.1 85.6M86.4 164.9h.8M86.4 162.4h.1M86.4 160.2h-.2M86.4 162.1v.3M86.4 160.2h1.4"/>
<path d="M86.5 160.1h-.1M86.6 162l-.1 .7M86.6 162h.8M87.1 162l.1 .1M87.2 164.8h.1M87.2 164.5h.1M87.2 162.1v.6M87.2 164.9h.1M87.2 164.5v.3M87.2 164.5v.4M87.4 162.8v1.7l-.2 .1M87.4 162l.1 .1"/>
<path d="M87.4 162.8h.1M87.4 164.6h.1M87.4 164.6h-.1v.3h-.9M87.5 162.1v2.5M87.5 162.9l.3 .2M87.7 162.1v.7l.3 .2M87.7 162h.1M87.8 162l-.1 .1M87.8 163.1l.1 .1M87.8 160.1l.2 .1M87.9 163.2v2M87.9 165.1h.1"/>
<path d="M87.9 160.2v1.6M88 162.9l.1 .1M88 161.7l-.2 .3M88 161.7v.1M88 163v2.2M88.1 160.1l1 .1M88.1 161.6h1M88.1 160.1l-.1 .1 .1 1.3h1M88.1 161.6l-.1 .1M88.3 160.1l-.1 1.3 .8 .1M89.1 160.1l.1 .1M89.1 161.4l-.1 .1"/>
<path d="M89.2 160.2h.1M89.2 161.4l-.1 .1M89.2 161.4h.1M89.3 160.2h.1M89.3 161.4h.1M89.3 161.4l-.2 .2M90.2 160.1l.1 .1M90.2 160.2v-.2h-.9v.3l-.2-.1M90.2 160.3h.3M90.6 160.2v-.2h5.5v.2M90.7 160.1l-.1 .1M92.6 161.3h1.8v1.5h-1.7z"/>
<path d="M96.1 160.1l.1 .1M96.2 160.3h.3M96.5 160.2v-.2h2.6v.3h.4v1.6h-5v-.6h-2v.3h-3.2v-.3l-.2 .1M96.6 160.1l-.1 .1M113.1 164.9l-.1 1.6-2.1-2.6 2.5-2.1-.1 1.5a24.5 24.5 0 0 1 19 39M113.2 165a23 23 0 0 1 17.9 36.4M117.6 177.1l.4 .5M117.7 177.1l.3 .5M117.7 176.9v.2v-.1M118 177.7l.1 .3M118 177.6h.2M118.1 177.6h.1h-.2"/>
<path d="M118.6 177.2l-.4 .5zM118.7 177.2h.1M118.7 177.2l.1 .1M118.8 177.9h.1M118.9 177.9l.3 .4-.4-.4-.2 .1M118.9 177.6l-.3 .3zM118.9 177.7h.1M119 177.6l.1 .1M119 177.7l-.4 .2h.2M119.2 178.2l.4 .5zM119.4 177.5l-.4 .2 .5-.1 .4 .5-.2 .3M119.5 177.6h.1"/>
<path d="M119.5 177.5l.5 .6-.3 .3M119.5 178.8l.1-.1-.1 .1M119.5 178.8h.1M119.5 179.2l.6-.5 .1 .1-.6 .5zM119.5 177.1l-27.3 25.4M119.5 177.1l-.1-.3-27.3 25.5 .1 .2M119.5 177.1l-.9 .8M119.6 177.1l-.1 .4M119.7 178.4v.1M119.7 178.6h.1M119.8 178.5v.1M119.8 178.6l-.3 .2"/>
<path d="M119.9 178.1h.1M120.1 178.7l.7-.7 .5 .6v.2l-.7 .7-.1-.2-.8 .1-.1-.1 .6-.5zM120.4 178l.2 .2-27.3 25.5-.2-.2M120.4 178l-27.3 25.5M120.4 178l-.9 .9M120.4 178l-.4 .1M122.2 177.3l.2 .3M122.3 176.8l-.1 .4M122.3 177.8l-.9 .9-1.5-1.6-.5-.4-1.3 1.3M122.4 177.6v.2M122.8 176.4l-.5 .4M123 171.9l-5.3 5.1"/>
<path d="M123.1 171.9h.2l.1 .3-.1 .2h.2M123.1 172l.3 .2M123.1 172h.1M123.1 172.1l-5.3 4.9 .3 .6M123.1 172l-5.4 5M123.2 176.3l.3 .2M123.2 172.1l.2 .2M123.3 176.3h-.5M123.4 172.4l-.4 .5 .2 .2 .5-.5 .7 .7M123.4 172.3v-.1l.1 .2M123.8 176.5h-.2M123.9 173.9v.2h.3"/>
<path d="M124.4 173.2l-.5 .7M124.6 174.5v.1M124.6 174.6l.1 .1M124.7 174.7h.1M124.8 173.8l.3 .2-.6 .6 .2 .2 .6-.5 .2 .3v.2l-1.7 1.7M124.8 174.3l-.2 .2M124.8 173.7l-.7 .5M125 174.3h-.2M125 174.6l-.1-.1-.1 .2M125 174.5h.1M125 174.2h.1M125 174.1h.1"/>
<path d="M125.1 174.1l-.1 .1M125.1 174.3l-.1 .2M125.1 173.9v.1M125.1 173.9a.57 .57 0 0 1 .5-.7 .57 .57 0 0 1 .6 .6 .57 .57 0 0 1-.7 .5M125.2 174.3h-.1M125.2 174l-.1 .1M125.2 174.2l.3 .1M117.6 198.5l-.1 1.5-2.2-2.5 2.6-2.2-.1 1.5a24.6 24.6 0 0 1 22.1 15.9 24.6 24.6 0 0 1-6.1 26.6M117.7 198.5a23 23 0 0 1 20.7 14.9 23 23 0 0 1-5.7 24.9M89.7 203.2l3.2 3.5M89.7 203v.2M90.1 203.4h.3l-.1 .3 2.6 2.9"/>
<path d="M92.3 202.5h.4l.5 .5M92.3 200.6l-2.6 2.4M92.3 200.7l.6 .3M92.3 200.7l-2.6 2.4 3.2 3.5M92.3 200.8l-2.4 2.2 .2 .5M92.4 201.7l.1 .1M92.4 200.7l.5 .4M92.4 200.7h-.1M92.4 201.7h.1M92.5 200.6h-.2M92.7 202.5h.1M92.9 202h.1"/>
<path d="M92.9 201.2l-.5 .4 .5-.4M92.9 202.1l-.2 .4M92.9 201l.1 .2zM92.9 206.7h.2M92.9 202.1l-.2 .4 .5 .5M93 202v.1M93 206.6h.1M93.1 205.5h.1M93.1 205.4v.1M93.2 205.6h.1l-.1 .1M93.2 201.7l-.3 .2M93.2 203h.1"/>
<path d="M93.2 201.7h.1M93.2 201.7l-.1 .2 .4 .4-.4-.4M93.2 201.6l-1 .9M93.2 201.7l-.1 .1M93.2 205.3h.1M93.2 203l-.1 .5M93.2 205.3l-.1 .1M93.2 201.6v.1M93.3 201.2l-1.5 1.1 1.9 2.2M93.3 205.7h.1M93.3 201.1l-.3-.1v.2M93.3 205.4h.1"/>
<path d="M93.4 206.3l-.1-.3 .2 .3M93.4 206.3l-.4 .3M93.4 205.4l.1 .2M93.4 206.3l-.3 .3M93.4 206.2v.1M93.4 205.7l-.1 .1M93.4 205.8h.1M93.4 206.3l-.4 .4M93.4 205.9v.2M93.4 205.7v.1M93.4 205.7l.1 .1M93.5 205.6l.6 .2"/>
<path d="M93.5 206.2v.1M93.5 205.7h.1M93.6 202.8l.1 .1M93.6 202.8l-.4 .2 .4-.2M93.6 205.7h.2M93.7 205.7l-.5-.5-.2 .2 .5 .5-.1 .3M93.7 202.8v.1M93.7 202.8h.1M93.7 204.5h.1M93.8 204.5l.2 .2M93.8 205.7l-.3 .3M93.8 203.2l.6-.5h.1l-.6 .6z"/>
<path d="M93.8 202.7h.1M93.9 202.7l.1-.1-.3 .3M94 202.5l-.2 .2-.5-.5 .5 .5M94 204.7l.5 .7-.3 .4M94 202.6h.1M94.1 202.6l-.3 .3M94.1 202.5v.1M94.1 202.6l-1 .9M94.9 204.9l-.2-.2 .9-.8-1.1-1.2-1.4 1.1 .6 .7 .2-.2 .2 .3-.2 .1 .6 .6 .4-.3M94.9 204.9v.1M95.5 203l-.3-.3 .7 .6-.3-.3M95.6 202.2l-.9 .8 .9 .9 .9-.9"/>
<path d="M95.6 202.3l.9 .6M122.4 209.4l.4 .5M122.5 209.2l.3 .7M122.5 209.4l.3 .5M122.6 209.2v.1M122.8 209.9h.2M122.9 209.8h.1M122.9 208.4l.4 .4-.2 .1-.1-.1-.5 .4 .5-.4M122.9 208.2v.2M123 209.9h.1M123 209.9h-.2l.1 .3M123 208.8l.1 .1v-.1"/>
<path d="M123 208.8h.1M123.1 208.7h-.1l-.5 .5-.1 .2M123.4 210.2h.1M123.5 209.4h.1M123.5 209.4l-.5 .5M123.5 209.4l.1 .1M123.6 210.1l-.2 .1M123.6 210.1h.1M123.6 210.1l.4 .4-.4-.4-.2 .1M123.7 209.9l-.3 .3M123.7 209.9h.1M123.8 209.9l-.4 .3"/>
<path d="M123.8 206.9v.2M123.8 207l.7-.7 3.1 3.3-1.4 1.3-1.5-1.6-.6-.4-1.2 1.3M123.8 209.9h.1M123.8 209.9l.4-.1 .5 .5M123.8 207.1l.1 .2-1 1M123.9 209.9h-.1M124.2 209.7l-.4 .2M124.2 209.8l.6 .5 .4-.1M124.2 209.8h.1M124.3 211h.1M124.3 211.5l.6-.5h.1l-.6 .6zM124.3 209.3l-27 25.2"/>
<path d="M124.3 209.3l-.2-.2-27 25.2 .2 .2M124.3 209.3l-1 .9M124.3 209.3v.4M124.4 210.9l-.5-.5 .5 .5-.2 .1M124.4 210.9l-.2 .1M124.5 210.7l.2-.4-.1 .5M124.5 210.8h.1M124.5 210.7l.1 .1M124.6 210.8l-.4 .3M124.7 210.3h.1M125.2 210.2l.2 .3-27 25.1-.2-.2M125.2 210.2l-27 25.2"/>
<path d="M125.2 210.2l-1 .9M125.6 210.2l.5 .6v.2l-.7 .7-.1-.2-.8 .1h-.1l.6-.6h-.1zM125.6 205.4l-1.1 .9 2.2 2.3 .6-.7v-.5M125.6 205.4h.1M125.7 205.4h.1M125.7 205.4l.3 .4M125.7 205.4l.4-.2 .4 .3M125.7 205.4l.4 .4M126.4 206.5l-.2 .1M126.5 206.4l-.1 .1M126.6 206.5l.2 .1M126.6 206.4l.1 .1"/>
<path d="M126.6 205.6h-.3l-.7 .5 .5 .6 .1-.1M126.6 207.6l-.4-.7 .5 .8M126.7 206.5l.1 .1M126.7 205.6l.1 .1M126.8 205.7l.1 .5-.2 .3M126.8 206.6h.1M126.8 206.7l.3 .3M127 206.1v.1M127 206.1l-.2 .5M127.1 207l.2 .4M128.3 204.7l1.1 1.1M130.2 202.7l-1.9 2"/>
<path d="M131.4 203.6l-2 2.1M90.7 237.9l1.7 1 .3-.2-.2-.4M90.8 237.7l.2 .1a.5 .5 0 0 0 .7-.2l.5 .5M90.8 237.7h-.1v.2M91.9 237.8l.3 .3M92 237.8v-.2v.2l.2 .2M92.1 237.8l.1 .2M92.1 237.6v.2M92.2 238l.2 .1M92.2 238h.2h-.2M92.3 238l.6-.4 .2 .2-.5 .5 .6 .7M92.4 238h.1l-.1 .1"/>
<path d="M92.4 238h.2h-.2M92.4 238.1h.1M92.4 238.1v.1M92.5 238.3h.1M92.5 238.1l-.1 .1M92.5 238.2h.1M92.6 238.2l.1-.1v.1M92.7 238.2h.1M92.7 237.8h.1h-.1M92.7 237.8h.1M92.8 237.8l-.4 .4M92.8 237.7l.1 .1"/>
<path d="M92.9 238h.1M92.9 237.8l-.4 .4h-.1M92.9 238v-.1v.2M93.2 239h.2M93.7 239.4v.1M93.8 238.6l-.5 .4M93.9 238.6h.2v.3M94.1 238.9l-.4 .5M96.4 237.6l-.1 .3 .2 .5M96.5 238.4v.2l-1.9 1.7h-.2l-.3-.3 .6-.5-.2-.2-.6 .5-.2-.3M96.9 237.2l-.5 .5M96.9 237.2l.3-.1 .4 .2"/>
<path d="M97.4 232.6l-5.4 5.1M97.4 232.7l-5.3 5M97.5 233.6l.5-.4zM97.5 233.7l.1 .1M97.5 233.7h.1M97.5 232.6l.5 .4-.6-.3M97.5 232.6l.5 .4M97.5 232.6h-.1M97.8 234.5l.5 .5M97.8 234.4h-.5M97.8 234.4h.1M97.9 233.9l-.1 .5"/>
<path d="M98 233.9h.1M98 233.9l-.2 .5 .5 .6M98 233.2v-.2v.2M98.1 233.9v.1M98.2 233.8l.3 .5zM98.2 235.8l1.4-1.1v.1l-.2 .8 .2 .1-.6 .7h-.3zM98.2 233.6l-.3 .3M98.3 234.9h.1M98.3 233.7h.1M98.3 233.6l-1 .9M98.3 233.7l-.1 .1 .1-.1M98.3 234.9l-.1 .5"/>
<path d="M98.3 233.5v.1M98.4 233.1l-1.5 1.2 .4 .5 1.5 1.6-.9 .9h-.2M98.4 233.1l-.3-.1v.2M98.7 234.7h.1M98.7 234.8l-.4 .2 .4-.2M98.7 234.8h.1M98.8 234.8h.1M98.9 235.1l.6-.5 .1 .1-.6 .5zM99 234.7l.1-.2-.4 .3M99 234.5l-.1 .1-.5-.4 .5 .4M99.1 234.5h.1M99.1 234.6l-.3 .2"/>
<path d="M99.2 234.5h.1M99.2 234.5l-1 .9M132.7 238.3l1.1 1M82.4 254.1h.2M82.4 254v.1M82.5 254.6h.7M82.6 254.4h-.2l.1 .1M82.6 254.1h.1M82.6 254.4h.1M82.7 254.1h.1M82.7 254.4h.1M82.8 254.1h.1"/>
<path d="M82.8 254.1l.3 .1v.2M83.1 254.3l-.3 .1M83.3 254.5l-.1 .1M85.8 257.9h.1M85.8 257.2h.1M85.8 254.5h.1M85.8 253.4v1M85.8 254.6v2.5M85.8 257.9v.6M85.9 258.5h.1M85.9 257.9h.1M85.9 257.1h.1"/>
<path d="M85.9 254.4v.1M85.9 253.4l-.2-.1-2.4 .6v.6M85.9 257.2v.7M85.9 254.5h.1M86 254.5v4M86 254.5h.1M86 254.5l2.1 .1M86.1 253.2l-.1 1.1h2.2M86.2 251v1.6M86.2 251h.1M86.2 252.6h.1M86.2 252.7h1.2"/>
<path d="M86.2 250.9h1M86.3 251h.9M86.3 251v1.6M86.3 252.6h1.1M86.4 250.5h.8M86.5 254.5h.1M86.5 254.4h.1M87.2 250.5h-.8h.9v.3h.1M87.2 250.6h.1M87.2 250.9h.1M87.2 250.5h.1M87.2 250.6v.3"/>
<path d="M87.2 250.8l.2 .1v1.7M87.2 250.5v.5M87.4 252.7l-5 1.3M87.4 252.6h.1M87.4 250.8h.1M87.5 250.8v1.8M87.6 252.6l-.2 .1M87.7 252.1l-.2 .5M87.7 252.4l.1-.1 .1 .1M87.7 252.4v1.7M87.7 252.6l-.2 .3-1.4 .4M87.7 254h-.7l.1 .1 1.1 .2"/>
<path d="M87.7 252.3h.1M87.9 252.7h.1M87.9 254.1h.1M87.9 252.4v.3M87.9 253v1.1M88 254.1l.3-.1 .2 .4M88.2 254.3v.1M88.2 254.2h.2M88.2 254.2h.1v.2M88.3 254.3l-.2 .2M88.4 254.3l.2 .2M88.5 254.3l.6 .1"/>
<path d="M88.6 254.6h.5M89.1 254.3v.1M89.3 253.8v.5M89.3 254.3l-.2 .2M89.3 253.8h7.3M89.3 253.8h.1M91 252.2l-3 .7M91 252l-3 .7M91 251.5l.1-.1 .1 .1M91 253.6h-1.8l-.1 .8M91 251.6v.3M91 252.2h.1"/>
<path d="M91 251.9v.1M91 252.2l.1 1.4M91.1 253.6h3.2M91.1 252.2v1.4M91.2 251.6v.3M91.2 252.1h-.1M93.8 251.3l-2.6 .6M93.8 251.2v.1M93.8 251.5l-2.6 .6M94 250.9l.1 .1M94 251.3h.1M94 250.9l-.2-.1v.5"/>
<path d="M94 251.3l-.1 .2M94 251.2h.1M94.1 251l.2 .1M94.1 250.7l-6.4 1.6M94.1 251.2h-.1M94.1 250.7h.1M94.1 251.1l.2 .2M94.2 250.7l.2 .2M94.3 250.5l-6.6 1.7M94.3 251.3v2.3M94.3 250.5h.1M94.3 250.5v.2"/>
<path d="M94.3 250.7h.1M94.4 250.6v.1M94.4 250.7h.1M94.4 250.6l-.1 .1M94.4 253.6h2.2M94.4 251.2l.1 .1M94.4 250.7h.2M94.4 250.8l.2 .2h-.2v.2M94.6 250.8h.1M94.6 250.6l-.2 .1M94.6 250.6a.36 .36 0 0 1 .5 .2 .36 .36 0 0 1-.3 .5 .36 .36 0 0 1-.4-.2M94.7 250.9l-.1 .1"/>
<path d="M94.7 250.9l.1-.3a.35 .35 0 0 1 .2 .5 .35 .35 0 0 1-.5 .1M94.7 250.8l-.1 .2M95.2 250.7a.62 .62 0 0 1-.7 .8l-.1 2.1M95.3 250.4l-.1 .3M95.7 250.2l-1.4 .3v.1M95.8 250.1l-.1 .1M95.8 249l-.1 1.1M95.8 249h.2M96 249l.2 1M96.7 253.8h.1M96.7 254.3l.2 .3M96.7 253v.6"/>
<path d="M96.7 253.8v.6M96.8 252.8l-.1 .2M96.8 254.3l.1 .1M96.8 253v1.4M96.9 253h-.1M96.9 254.4h.5M96.9 254.6h.5M97.4 254.4l.1-.3 .1 .3M97.5 254.3l-.1 .1M97.6 249.9l-2.4 .6M97.6 249.8v.1M97.6 249.9v2.5"/>
<path d="M97.6 252.5l-.8 .4M97.6 254.3l-.2 .3M97.6 252.4v.1M97.7 249.9l.1 2.5M97.8 249.8h-.1M97.9 249.8h-.1M98 249.7v2.6l-.2 .1M98 252.5l-1.1 .5M98 247.7l.3 .1M98 249.4l-.1 .2-1.8 .4M98 247.7h.1M98 247.5v.2"/>
<path d="M98 247.8l.2 .1M98.1 252.4l.8 .1M98.1 247.4h1.4M98.1 247.7l.3 .2M98.1 247.4h-.1M98.2 248.9l.1 3.4M98.2 247.8l-.2 .4 .3-.2v.7l-.3-.1v.8M98.2 248.8v.1M98.3 248.8l-.1 .1M98.3 247.7l.2 .2M98.4 247.9l.1 .1M98.5 248v.7l-.3 .2"/>
<path d="M98.5 248.7l-.1 .1M98.9 252.2v.1M98.9 252.4l.1 .1M98.9 252.2l.2-.1 .1 .4h.4M98.9 252.2v.1h-.7M98.9 252.5v.4l.2-.1M98.9 252.1h.2M98.9 252.1h.1M99 252.3h-.1M99.1 252.2v.7M99.1 252.1h.1M99.1 251.3v.5h.4"/>
<path d="M99.2 251.3h-.1M99.5 247.4h.1M99.5 251.7l.1 .1M99.5 247.5v2.6l-.2 .2 .2 1M99.5 251.8v.7M99.6 251.2l-.4 .1"/>
<circle cx="45.2" cy="57.3" r=".15"/>
<circle cx="45.2" cy="57.3" r=".19"/>
<circle cx="162.1" cy="51.2" r=".15"/>
<circle cx="162.1" cy="51.2" r=".19"/>
<circle cx="51.8" cy="99.9" r=".36"/>
<circle cx="168.7" cy="116.1" r=".36"/>
<circle cx="162.1" cy="137.2" r=".15"/>
<circle cx="162.1" cy="137.2" r=".19"/>
<circle cx="45.2" cy="143.3" r=".15"/>
<circle cx="45.2" cy="143.3" r=".19"/>
<circle cx="86.6" cy="164.6" r=".15"/>
<circle cx="86.6" cy="164.6" r=".19"/>
<circle cx="93.8" cy="206" r=".36"/>
<circle cx="86.6" cy="250.7" r=".15"/>
<circle cx="86.6" cy="250.7" r=".19"/>
</g>
<g fill="none" stroke="#000" stroke-width=".2">
<path d="M47.4 55.7l-.5 .2M47.7 52.9l-.9 .5M48.2 52.6l-.3 .2M48.4 55.2l-.7 .4M49.9 58.9l-2 .7-1 .7M49.9 55.9l-2 .7-1 .8M50.6 59.8l-.9 .7-1.1 .5M50.6 56.8l-.9 .7-2.8 1.4M50.6 55.6l-.6 .3M51.2 52.6l-3.2 1.6M53 54.6l-.9 .3-.8 .6M54.2 52.6l-3.2 1.6"/>
<path d="M57.1 52.6l-3.9 1.9M58.1 53.7l-2 .8M164.7 46.8l-.9 .5M165.2 46.5l-.3 .3M168.1 48.1l-.2 .1M168.2 46.5l-3.2 1.7M170 48.5l-1 .3-.7 .6M171.1 46.5l-3 1.6M174.1 46.5l-3.3 1.7-.7 .2M175 47.6l-1.9 .8M47.7 61.4l-.8 .5M50.6 61.4l-.9 .5"/>
<path d="M164.3 72l-.5 .2M164.7 77.7l-.9 .4M165.4 71.4l-.8 .4M166.8 75.2l-1.9 .6-1.1 .8M166.9 72.2l-2 .7-1.1 .8M167.5 76l-.8 .7-1.1 .6M167.5 73.1l-.8 .7-2.9 1.4M167.5 71.9l-.6 .3M167.6 77.7l-.9 .5M169.6 72.1l-1 .5M170.2 74.6l-.8 .6M172.5 72.1h.1"/>
<path d="M172.5 72.1l-3.6 1.7M173.1 73.3l-1.9 .7M173.1 74.6l-.8 .6M47.9 98.1l-1 .4M48.9 98.9l-1 .3-1 .8M51.5 97.7l-1.8 .9M51.8 98.9l-.9 .3-1.2 .9-1.5 .7M52.6 97.1h.1M52.6 97.1l-1 .5M53.3 99.6l-.9 .6M55.6 97.1h.1M55.6 97.1l-3.7 1.8"/>
<path d="M56.1 98.4l-1.9 .7M56.2 99.7l-.8 .5M51.7 100.6l-.5 .2M164.8 114.3l-1 .5M164.9 115.5l-1.1 .8M165.8 115.2l-.9 .3M167.8 115.5l-1.1 .8-1.5 .8M168.4 114l-1.7 .9M168.6 116.9l-.5 .2M168.7 115.2l-.9 .3M169.9 116.7l-.5 .3M170.2 110.5l-.8 .6"/>
<path d="M171.5 111.5l-2.1 1M172.2 117.1l-.5 .2M172.3 114l-2.9 1.5M173.1 116.5l-.6 .4M173.1 115.2l-2.3 .8-.8 .6M173.1 112.2l-2.3 .8-1.4 1M173.1 110.5l-.9 .6M53.2 135.6l-.8 .5M54.5 136.5l-2.1 1.1M55.4 139.1l-3 1.4M56.1 137.3l-2.3 .8-1.4 1M56.2 135.6l-1 .6"/>
<path d="M173.8 136.1h.1M173.8 137.6h.1M174.8 138.3l-.7 .5M174.9 137l-1.1 .6M175 135.2l-1.2 .9M175 134l-.9 .5M52.9 141.7l-.5 .3M55.2 142.1l-.4 .2M56.1 141.5l-.6 .5M56.1 140.2l-2.3 .9-.8 .5M56.8 142.2h.1M56.8 143.7h.1"/>
<path d="M57.9 144.4l-.8 .5M58 143.1l-1.2 .6M58.1 141.3l-1.3 .9M58.1 140.1l-1 .5M89.6 160l-.3 .2M92.6 160l-3.2 1.6M95.6 160l-3 1.6M98.5 160l-3.3 1.7-.6 .2M89.1 160.3l-.9 .5M92.5 161.6h-.1M94.4 161.9l-.9 .4-.8 .5M99.5 161.1l-2 .8"/>
<path d="M118.3 176.5l.9 .4M119.4 175.5l1.2 .2 1.9 1M120.1 177.2l1.1 .4 1.1 .3M120.1 178.7l1 .3M120.4 174.5l2.9 1.1 1.1 .2M121.5 173.5l1.3 .2 1.6 .9M122.6 172.5l.5 .2M123.4 172.8l.8 .3M124.4 174.6l.3 .1M124.8 174.7l.6 .3M90.4 202.5l1.2 .3 .9 .5M90.7 204.1l1.5 .6 1.5 .2 .8 .5"/>
<path d="M91.4 201.6l1 .3M92.7 206.3l.5 .2M93.3 203.7l1.9 .7M122.8 209l1.1 .2M123.5 207.7l.6 .3 3.2 1.2M124.1 206.6l1.2 .4M124.9 211.1l.9 .2M124.9 209.5l1.8 .9M125.3 207h.1M92.2 237.5l.6 .2M93 237.7l.9 .1 2.2 1.1M93.3 236.5l3.1 1.1"/>
<path d="M93.6 239.4l.5 .2M94.4 235.5l1.7 .4 2.2 1M94.4 239.7l.7 .2M95.5 234.5l2.2 .8M96.5 233.5l1 .2M98.5 235.6l1 .3M98.2 249.6h.1M98.2 251.1h.1M99.3 251.8l-.8 .5M99.3 250.5l-1.1 .6M99.5 248.7l-1.3 .9M99.5 247.5l-1 .5"/>
</g>
<path d="M16.2 40.6h184.5M16.2 262.4h184.5" fill="none" stroke="#000" stroke-width=".51"/>
<g font-size="4.4">
<text x="129.1" y="16.7">W-2500 WITH TRADITIONAL SASH</text>
<text x="152.5" y="23.3">CLAD-WOOD WINDOW</text>
<text x="168.2" y="30.1">DOUBLE-HUNG</text>
<text x="74.5" y="38.5">OPERATION &amp; SASH TILTING</text>
</g>
<g font-size="3.5">
<text x="74.7" y="78.2">Double-Hung Operation:</text>
<text x="74.9" y="82.4">When the sash are locked at the</text>
<text x="74.8" y="86.6">check rails the sash are closed and</text>
<text x="74.8" y="90.9">sealed in the sash opening of the</text>
<text x="74.9" y="95.1">frame.</text>
<text x="74.7" y="107.7">lower sash travels vertically to any</text>
<text x="74.9" y="103.5">When the sash are unlocked the</text>
<text x="74.7" y="111.9">position desired. The upper sash can</text>
<text x="74.8" y="116.1">also be positioned as desired.</text>
<text x="70.3" y="141.9">Sash Tilting for Washing</text>
<text x="70.3" y="146.1">The W-2500 with Traditional Sash Clad Double-Hung</text>
<text x="70.3" y="154.6">easy cleaning.</text>
<text x="70.4" y="150.4">window will allow the sash to be tilted or removed for</text>
<text x="16.2" y="266.5">Architectural Design Manual</text>
<text x="183" y="266.5">Scale: NTS</text>
<text x="15.9" y="271.8">May 2017</text>
<text x="198.9" y="271.8">6</text>
</g>
<g font-size="2.7">
<text x="76" y="268.2">Product specifications may change without notice.</text>
<text x="75.9" y="271.4">Questions? Consult JELD-WEN customer service.</text>
</g>
</svg>
